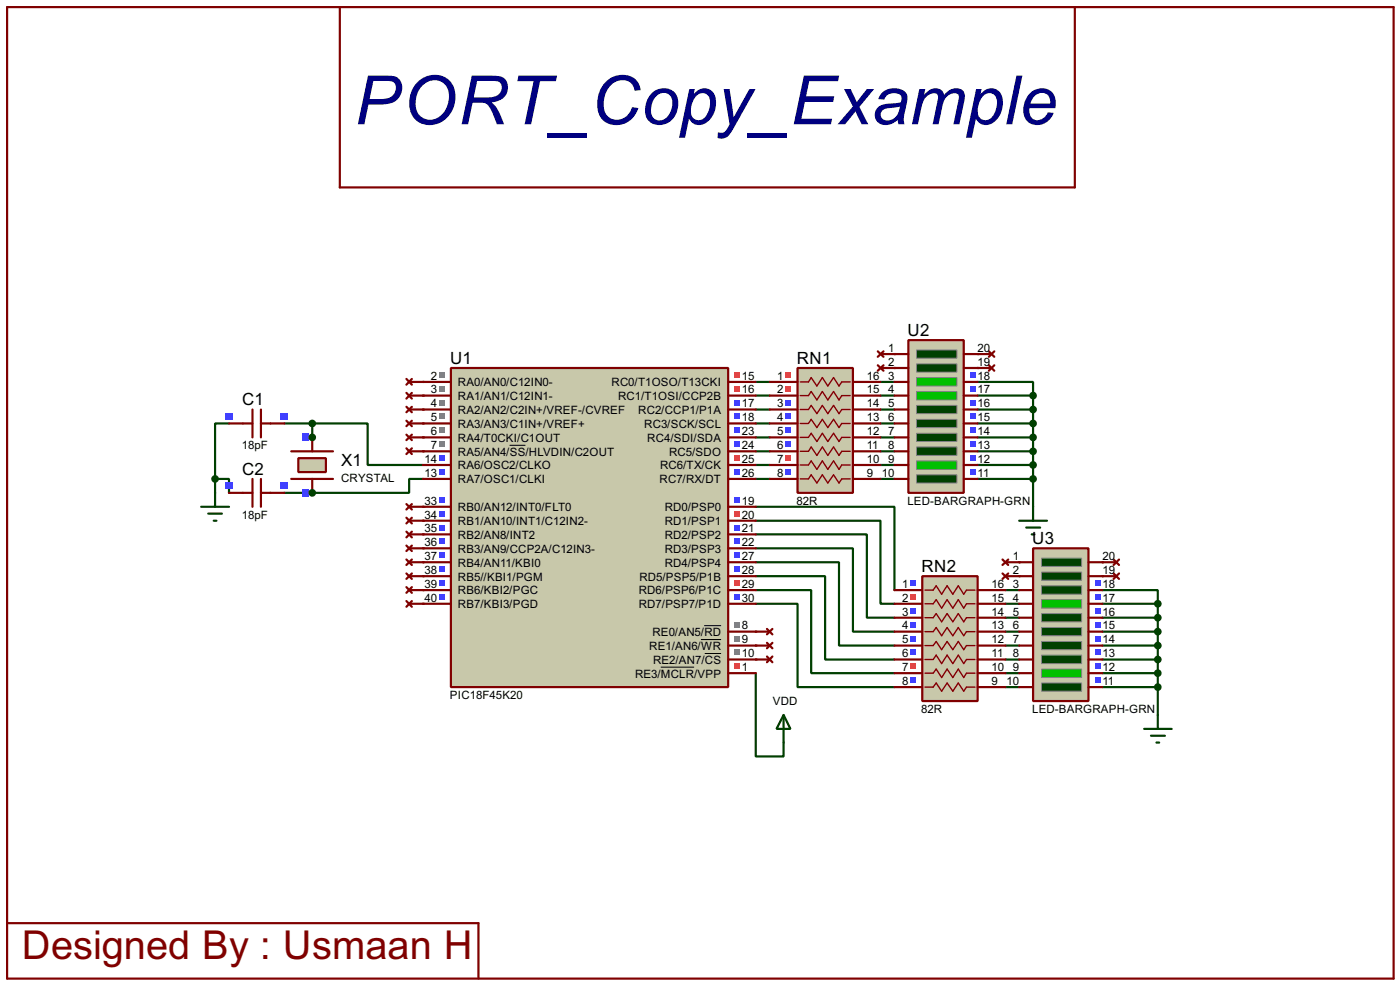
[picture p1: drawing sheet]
<svg xmlns="http://www.w3.org/2000/svg" width="256mm" height="180mm" viewBox="0 0 256 180" stroke-linecap="round" stroke-linejoin="round" font-family="sans-serif">
<path d="M189.3 72.4v20.4" fill="none" stroke="#004000" stroke-width=".4"/>
<g fill="#004000">
<circle cx="77.5" cy="80.1" r=".2"/>
<circle cx="77.5" cy="82.6" r=".2"/>
<circle cx="77.5" cy="92.8" r=".2"/>
<circle cx="77.5" cy="95.3" r=".2"/>
<circle cx="77.5" cy="97.8" r=".2"/>
<circle cx="77.5" cy="100.4" r=".2"/>
<circle cx="77.5" cy="102.9" r=".2"/>
<circle cx="77.5" cy="105.5" r=".2"/>
<circle cx="77.5" cy="108" r=".2"/>
<circle cx="77.5" cy="110.5" r=".2"/>
</g>
<path d="M138.5 69.9h2.5M138.5 77.5h2.5M138.5 80.1h2.5M138.5 82.6h2.5M138.5 85.1h2.5M138.5 87.7h2.5" fill="none" stroke="#004000" stroke-width=".4"/>
<g fill="#004000">
<circle cx="138.5" cy="115.6" r=".2"/>
<circle cx="138.5" cy="118.2" r=".2"/>
<circle cx="138.5" cy="120.7" r=".2"/>
</g>
<path d="M138.5 72.4h2.5M138.5 75h2.5M138.5 123.2v15.3h5.1v-2.6" fill="none" stroke="#004000" stroke-width=".4"/>
<g fill="#004000">
<circle cx="77.5" cy="69.9" r=".2"/>
<circle cx="77.5" cy="72.4" r=".2"/>
<circle cx="77.5" cy="75" r=".2"/>
<circle cx="77.5" cy="77.5" r=".2"/>
<circle cx="163.9" cy="64.8" r=".2"/>
<circle cx="163.9" cy="67.4" r=".2"/>
</g>
<path d="M161.3 69.9h2.6M161.3 72.4h2.6M161.3 75h2.6M161.3 77.5h2.6M161.3 80.1h2.6M161.3 82.6h2.6" fill="none" stroke="#004000" stroke-width=".4"/>
<g fill="#004000">
<circle cx="179.1" cy="64.8" r=".2"/>
<circle cx="179.1" cy="67.4" r=".2"/>
</g>
<g fill="none" stroke="#004000" stroke-width=".4">
<path d="M179.1 69.9h10.2v2.5h-10.2M179.1 75h10.2M179.1 77.5h10.2M138.5 92.8h25.4v15.2M138.5 95.3h22.8v15.2h2.6M138.5 97.8h20.3v15.3h5.1M161.3 85.1h2.6M161.3 87.7h2.6M179.1 80.1h10.2M179.1 82.6h10.2M179.1 85.1h10.2M179.1 87.7h10.2"/>
<path d="M138.5 100.4h17.8v15.2h7.6M138.5 102.9h15.2v15.3h10.2M138.5 105.5h12.7v15.2h12.7M138.5 108h10.1v15.2h15.3M138.5 110.5h7.6v15.3h17.8M212.1 110.5v20.4"/>
</g>
<g fill="#004000">
<circle cx="186.7" cy="102.9" r=".2"/>
<circle cx="186.7" cy="105.5" r=".2"/>
</g>
<path d="M184.2 108h2.5M184.2 110.5h2.5M184.2 113.1h2.5M184.2 115.6h2.5M184.2 118.2h2.5M184.2 120.7h2.5" fill="none" stroke="#004000" stroke-width=".4"/>
<g fill="#004000">
<circle cx="202" cy="102.9" r=".2"/>
<circle cx="202" cy="105.5" r=".2"/>
</g>
<path d="M202 108h10.1v2.5h-10.1M202 113.1h10.1M202 115.6h10.1M202 118.2h10.1M184.2 123.2h2.5M184.2 125.8h2.5M202 120.7h10.1M202 123.2h10.1M202 125.8h10.1" fill="none" stroke="#004000" stroke-width=".4"/>
<circle cx="57.2" cy="90.2" r=".2" fill="#004000"/>
<path d="M77.5 87.7h-2.5v2.5h-22.9" fill="none" stroke="#004000" stroke-width=".4"/>
<circle cx="57.2" cy="80.1" r=".2" fill="#004000"/>
<path d="M42 77.5h-2.6v10.2M52.1 77.5h5.1M57.2 77.5h10.2v7.6h10.1M57.2 77.5v2.6M39.4 87.7h2.6v2.5M39.4 87.7v2.5M143.6 130.9l1.2 2.5h-2.5zM143.6 130.9v5" fill="none" stroke="#004000" stroke-width=".4"/>
<path d="M1.3 1.3h254v177.8h-254zM62.3 1.3v33h134.6v-33M1.3 169h86.4v10.1" fill="none" stroke="#800000" stroke-width=".4"/>
<path d="M146.1 67.4h10.2v22.8h-10.2z" fill="#c8c8aa" stroke="#800000" stroke-width=".4"/>
<path d="M146.6 69.9h1.5l.5-.8 1.1 1.6 1-1.6 1 1.6 1-1.6 1 1.6 .5-.8h1.6M146.6 72.4h1.5l.5-.7 1.1 1.5 1-1.5 1 1.5 1-1.5 1 1.5 .5-.8h1.6M146.6 75h1.5l.5-.8 1.1 1.5 1-1.5 1 1.5 1-1.5 1 1.5 .5-.7h1.6M146.6 77.5h1.5l.5-.7 1.1 1.5 1-1.5 1 1.5 1-1.5 1 1.5 .5-.8h1.6M146.6 80.1h1.5l.5-.8 1.1 1.5 1-1.5 1 1.5 1-1.5 1 1.5 .5-.7h1.6M146.6 82.6h1.5l.5-.8 1.1 1.6 1-1.6 1 1.6 1-1.6 1 1.6 .5-.8h1.6M146.6 85.1h1.5l.5-.7 1.1 1.5 1-1.5 1 1.5 1-1.5 1 1.5 .5-.8h1.6M146.6 87.7h1.5l.5-.8 1.1 1.5 1-1.5 1 1.5 1-1.5 1 1.5 .5-.7h1.6" fill="none" stroke="#800000" stroke-width=".25"/>
<g fill="none" stroke="#800000" stroke-width=".4">
<path d="M141 69.9h5.1M141 72.4h5.1M141 75h5.1M141 77.5h5.1M156.3 69.9h5M156.3 72.4h5M156.3 75h5M156.3 77.5h5M141 80.1h5.1M141 82.6h5.1M141 85.1h5.1M141 87.7h5.1"/>
<path d="M156.3 80.1h5M156.3 82.6h5M156.3 85.1h5M156.3 87.7h5"/>
</g>
<g fill="#ff4040">
<path d="M143.9 68.1h1.1v1h-1.1z"/>
<path d="M143.9 70.7h1.1v1h-1.1z"/>
</g>
<g fill="#4040ff">
<path d="M143.9 73.2h1.1v1h-1.1z"/>
<path d="M143.9 75.7h1.1v1.1h-1.1z"/>
<path d="M143.9 78.3h1.1v1h-1.1z"/>
<path d="M143.9 80.8h1.1v1h-1.1z"/>
</g>
<path d="M143.9 83.4h1.1v1h-1.1z" fill="#ff4040"/>
<path d="M143.9 85.9h1.1v1h-1.1z" fill="#4040ff"/>
<path d="M186.7 95.3h5.1M188 96.6h2.6M189 97.8h.5M189.3 92.8v2.5" fill="none" stroke="#004000" stroke-width=".4"/>
<g fill="#004000" stroke="#004000" stroke-width=".4">
<circle cx="189.2" cy="72.4" r=".5"/>
<circle cx="189.2" cy="75" r=".5"/>
<circle cx="189.2" cy="77.5" r=".5"/>
<circle cx="189.2" cy="80.1" r=".5"/>
<circle cx="189.2" cy="82.6" r=".5"/>
<circle cx="189.2" cy="85.1" r=".5"/>
<circle cx="189.2" cy="87.7" r=".5"/>
</g>
<g fill="none" stroke="#800000" stroke-width=".4">
<path d="M74.5 69.4l1 1M74.5 71.9l1 1.1M74.5 74.5l1 1M74.5 77l1 1M74.5 79.6l1 1M75 69.9h2.5M75 72.4h2.5M75 75h2.5M75 77.5h2.5M75.5 69.4l-1 1M75.5 71.9l-1 1.1M75.5 74.5l-1 1"/>
<path d="M75.5 77l-1 1M75.5 79.6l-1 1M74.5 82.1l1 1M74.5 92.3l1 1M74.5 94.8l1 1M74.5 97.3l1 1.1M74.5 99.9l1 1M75 80.1h2.5M75 82.6h2.5M75 92.8h2.5M75 95.3h2.5M75 97.8h2.5"/>
<path d="M75.5 82.1l-1 1M75.5 92.3l-1 1M75.5 94.8l-1 1M75.5 97.3l-1 1.1M75.5 99.9l-1 1M74.5 102.4l1 1M74.5 105l1 1M74.5 107.5l1 1M74.5 110l1 1.1M75 100.4h2.5M75 102.9h2.5M75 105.5h2.5"/>
<path d="M75 108h2.5M75 110.5h2.5M75.5 102.4l-1 1M75.5 105l-1 1M75.5 107.5l-1 1M75.5 110l-1 1.1M138.5 115.6h2.5M138.5 118.2h2.5M140.5 115.1l1 1M140.5 117.7l1 1M141.5 115.1l-1 1M141.5 117.7l-1 1"/>
<path d="M138.5 120.7h2.5M140.5 120.2l1 1M141.5 120.2l-1 1"/>
</g>
<path d="M82.6 67.4h50.8v58.4h-50.8z" fill="#c8c8aa" stroke="#800000" stroke-width=".4"/>
<g fill="none" stroke="#800000" stroke-width=".4">
<path d="M77.5 69.9h5.1M77.5 77.5h5.1M77.5 72.4h5.1M77.5 75h5.1M133.4 69.9h5.1M133.4 77.5h5.1M133.4 72.4h5.1M133.4 75h5.1M77.5 80.1h5.1M77.5 82.6h5.1M77.5 85.1h5.1M77.5 87.7h5.1"/>
<path d="M77.5 92.8h5.1M77.5 95.3h5.1M77.5 97.8h5.1M133.4 80.1h5.1M133.4 82.6h5.1M133.4 85.1h5.1M133.4 87.7h5.1M133.4 92.8h5.1M133.4 95.3h5.1M133.4 97.8h5.1M77.5 100.4h5.1M77.5 102.9h5.1"/>
<path d="M77.5 105.5h5.1M77.5 108h5.1M77.5 110.5h5.1M133.4 100.4h5.1M133.4 102.9h5.1M133.4 105.5h5.1M133.4 108h5.1M133.4 110.5h5.1M133.4 115.6h5.1M133.4 118.2h5.1M133.4 120.7h5.1M133.4 123.2h5.1"/>
</g>
<path d="M93.4 81.5h2.9M128.4 117.1h3.7M129 114.5h3.1M129.1 119.6h3M121.1 122.1h6.1" fill="none" stroke="#000" stroke-width=".18"/>
<g fill="#808080">
<path d="M80.4 78.3h1.1v1h-1.1z"/>
<path d="M80.4 80.8h1.1v1h-1.1z"/>
</g>
<g fill="#4040ff">
<path d="M80.4 83.4h1.1v1h-1.1z"/>
<path d="M80.4 85.9h1.1v1h-1.1z"/>
<path d="M80.4 91h1.1v1h-1.1z"/>
<path d="M80.4 93.5h1.1v1h-1.1z"/>
<path d="M80.4 96.1h1.1v1h-1.1z"/>
<path d="M80.4 98.6h1.1v1h-1.1z"/>
<path d="M80.4 101.1h1.1v1.1h-1.1z"/>
<path d="M80.4 103.7h1.1v1h-1.1z"/>
<path d="M80.4 106.2h1.1v1h-1.1z"/>
<path d="M80.4 108.8h1.1v1h-1.1z"/>
</g>
<path d="M134.5 68.1h1.1v1h-1.1z" fill="#ff4040"/>
<g fill="#4040ff">
<path d="M134.5 75.7h1.1v1.1h-1.1z"/>
<path d="M134.5 78.3h1.1v1h-1.1z"/>
<path d="M134.5 80.8h1.1v1h-1.1z"/>
</g>
<path d="M134.5 83.4h1.1v1h-1.1z" fill="#ff4040"/>
<g fill="#4040ff">
<path d="M134.5 85.9h1.1v1h-1.1z"/>
<path d="M134.5 91h1.1v1h-1.1z"/>
</g>
<path d="M134.5 93.5h1.1v1h-1.1z" fill="#ff4040"/>
<g fill="#4040ff">
<path d="M134.5 96.1h1.1v1h-1.1z"/>
<path d="M134.5 98.6h1.1v1h-1.1z"/>
<path d="M134.5 101.1h1.1v1.1h-1.1z"/>
<path d="M134.5 103.7h1.1v1h-1.1z"/>
</g>
<path d="M134.5 106.2h1.1v1h-1.1z" fill="#ff4040"/>
<path d="M134.5 108.8h1.1v1h-1.1z" fill="#4040ff"/>
<g fill="#808080">
<path d="M134.5 113.8h1.1v1.1h-1.1z"/>
<path d="M134.5 116.4h1.1v1h-1.1z"/>
<path d="M134.5 118.9h1.1v1h-1.1z"/>
</g>
<g fill="#ff4040">
<path d="M134.5 121.5h1.1v1h-1.1z"/>
<path d="M134.5 70.7h1.1v1h-1.1z"/>
</g>
<path d="M134.5 73.2h1.1v1h-1.1z" fill="#4040ff"/>
<g fill="#808080">
<path d="M80.4 68.1h1.1v1h-1.1z"/>
<path d="M80.4 70.7h1.1v1h-1.1z"/>
<path d="M80.4 73.2h1.1v1h-1.1z"/>
<path d="M80.4 75.7h1.1v1.1h-1.1z"/>
</g>
<path d="M160.8 64.3l1.1 1M160.8 66.9l1.1 1M161.3 64.8h2.6M161.3 67.4h2.6M161.9 64.3l-1.1 1M161.9 66.9l-1.1 1M179.1 64.8h2.6M179.1 67.4h2.6M181.2 64.3l1 1M181.2 66.9l1 1M182.2 64.3l-1 1M182.2 66.9l-1 1" fill="none" stroke="#800000" stroke-width=".4"/>
<path d="M166.4 62.3h10.2v27.9h-10.2z" fill="#c8c8aa" stroke="#800000" stroke-width=".4"/>
<g fill="#004000" stroke="#808080" stroke-width=".18">
<path d="M167.9 64.1h7.4v1.5h-7.4z"/>
<path d="M167.9 66.6h7.4v1.5h-7.4z"/>
</g>
<g fill="#00c000" stroke="#808080" stroke-width=".18">
<path d="M167.9 69.1h7.4v1.6h-7.4z"/>
<path d="M167.9 71.7h7.4v1.5h-7.4z"/>
</g>
<g fill="#004000" stroke="#808080" stroke-width=".18">
<path d="M167.9 74.2h7.4v1.5h-7.4z"/>
<path d="M167.9 76.8h7.4v1.5h-7.4z"/>
<path d="M167.9 79.3h7.4v1.5h-7.4z"/>
<path d="M167.9 81.8h7.4v1.6h-7.4z"/>
</g>
<path d="M167.9 84.4h7.4v1.5h-7.4z" fill="#00c000" stroke="#808080" stroke-width=".18"/>
<path d="M167.9 86.9h7.4v1.5h-7.4z" fill="#004000" stroke="#808080" stroke-width=".18"/>
<g fill="none" stroke="#800000" stroke-width=".4">
<path d="M163.9 64.8h2.5M163.9 67.4h2.5M163.9 69.9h2.5M163.9 72.4h2.5M163.9 75h2.5M163.9 77.5h2.5M176.6 64.8h2.5M176.6 67.4h2.5M176.6 69.9h2.5M176.6 72.4h2.5M176.6 75h2.5M176.6 77.5h2.5"/>
<path d="M163.9 80.1h2.5M163.9 82.6h2.5M163.9 85.1h2.5M163.9 87.7h2.5M176.6 80.1h2.5M176.6 82.6h2.5M176.6 85.1h2.5M176.6 87.7h2.5"/>
</g>
<g fill="#4040ff">
<path d="M177.7 68.1h1v1h-1z"/>
<path d="M177.7 70.7h1v1h-1z"/>
<path d="M177.7 73.2h1v1h-1z"/>
<path d="M177.7 75.7h1v1.1h-1z"/>
<path d="M177.7 78.3h1v1h-1z"/>
<path d="M177.7 80.8h1v1h-1z"/>
<path d="M177.7 83.4h1v1h-1z"/>
<path d="M177.7 85.9h1v1h-1z"/>
</g>
<path d="M169 105.5h10.1v22.8h-10.1z" fill="#c8c8aa" stroke="#800000" stroke-width=".4"/>
<path d="M169.5 108h1.5l.5-.8 1 1.6 1-1.6 1.1 1.6 1-1.6 1 1.6 .5-.8h1.5M169.5 110.5h1.5l.5-.7 1 1.5 1-1.5 1.1 1.5 1-1.5 1 1.5 .5-.8h1.5M169.5 113.1h1.5l.5-.8 1 1.5 1-1.5 1.1 1.5 1-1.5 1 1.5 .5-.7h1.5M169.5 115.6h1.5l.5-.7 1 1.5 1-1.5 1.1 1.5 1-1.5 1 1.5 .5-.8h1.5M169.5 118.2h1.5l.5-.8 1 1.5 1-1.5 1.1 1.5 1-1.5 1 1.5 .5-.7h1.5M169.5 120.7h1.5l.5-.8 1 1.6 1-1.6 1.1 1.6 1-1.6 1 1.6 .5-.8h1.5M169.5 123.2h1.5l.5-.7 1 1.5 1-1.5 1.1 1.5 1-1.5 1 1.5 .5-.8h1.5M169.5 125.8h1.5l.5-.8 1 1.5 1-1.5 1.1 1.5 1-1.5 1 1.5 .5-.7h1.5" fill="none" stroke="#800000" stroke-width=".25"/>
<g fill="none" stroke="#800000" stroke-width=".4">
<path d="M163.9 108h5.1M163.9 110.5h5.1M163.9 113.1h5.1M163.9 115.6h5.1M163.9 118.2h5.1M179.1 108h5.1M179.1 110.5h5.1M179.1 113.1h5.1M179.1 115.6h5.1M179.1 118.2h5.1M163.9 120.7h5.1M163.9 123.2h5.1"/>
<path d="M163.9 125.8h5.1M179.1 120.7h5.1M179.1 123.2h5.1M179.1 125.8h5.1"/>
</g>
<path d="M166.8 106.2h1v1h-1z" fill="#4040ff"/>
<path d="M166.8 108.8h1v1h-1z" fill="#ff4040"/>
<g fill="#4040ff">
<path d="M166.8 111.3h1v1h-1z"/>
<path d="M166.8 113.8h1v1.1h-1z"/>
<path d="M166.8 116.4h1v1h-1z"/>
<path d="M166.8 118.9h1v1h-1z"/>
</g>
<path d="M166.8 121.5h1v1h-1z" fill="#ff4040"/>
<path d="M166.8 124h1v1h-1z" fill="#4040ff"/>
<path d="M209.6 133.4h5.1M210.9 134.7h2.5M211.9 135.9h.5M212.1 130.9v2.5" fill="none" stroke="#004000" stroke-width=".4"/>
<g fill="#004000" stroke="#004000" stroke-width=".4">
<circle cx="212.1" cy="110.5" r=".5"/>
<circle cx="212.1" cy="113.1" r=".5"/>
<circle cx="212.1" cy="115.6" r=".5"/>
<circle cx="212.1" cy="118.2" r=".5"/>
<circle cx="212.1" cy="120.7" r=".5"/>
<circle cx="212.1" cy="123.2" r=".5"/>
<circle cx="212.1" cy="125.8" r=".5"/>
</g>
<path d="M183.7 102.4l1 1M183.7 105l1 1M184.2 102.9h2.5M184.2 105.5h2.5M184.7 102.4l-1 1M184.7 105l-1 1M202 102.9h2.5M202 105.5h2.5M204 102.4l1 1M204 105l1 1M205 102.4l-1 1M205 105l-1 1" fill="none" stroke="#800000" stroke-width=".4"/>
<path d="M189.3 100.4h10.1v27.9h-10.1z" fill="#c8c8aa" stroke="#800000" stroke-width=".4"/>
<g fill="#004000" stroke="#808080" stroke-width=".18">
<path d="M190.8 102.2h7.4v1.5h-7.4z"/>
<path d="M190.8 104.7h7.4v1.5h-7.4z"/>
<path d="M190.8 107.2h7.4v1.6h-7.4z"/>
</g>
<path d="M190.8 109.8h7.4v1.5h-7.4z" fill="#00c000" stroke="#808080" stroke-width=".18"/>
<g fill="#004000" stroke="#808080" stroke-width=".18">
<path d="M190.8 112.3h7.4v1.5h-7.4z"/>
<path d="M190.8 114.9h7.4v1.5h-7.4z"/>
<path d="M190.8 117.4h7.4v1.5h-7.4z"/>
<path d="M190.8 119.9h7.4v1.6h-7.4z"/>
</g>
<path d="M190.8 122.5h7.4v1.5h-7.4z" fill="#00c000" stroke="#808080" stroke-width=".18"/>
<path d="M190.8 125h7.4v1.5h-7.4z" fill="#004000" stroke="#808080" stroke-width=".18"/>
<g fill="none" stroke="#800000" stroke-width=".4">
<path d="M186.7 102.9h2.6M186.7 105.5h2.6M186.7 108h2.6M186.7 110.5h2.6M186.7 113.1h2.6M186.7 115.6h2.6M186.7 118.2h2.6M199.4 102.9h2.6M199.4 105.5h2.6M199.4 108h2.6M199.4 110.5h2.6M199.4 113.1h2.6"/>
<path d="M199.4 115.6h2.6M199.4 118.2h2.6M186.7 120.7h2.6M186.7 123.2h2.6M186.7 125.8h2.6M199.4 120.7h2.6M199.4 123.2h2.6M199.4 125.8h2.6"/>
</g>
<g fill="#4040ff">
<path d="M200.6 106.2h1v1h-1z"/>
<path d="M200.6 108.8h1v1h-1z"/>
<path d="M200.6 111.3h1v1h-1z"/>
<path d="M200.6 113.8h1v1.1h-1z"/>
<path d="M200.6 116.4h1v1h-1z"/>
<path d="M200.6 118.9h1v1h-1z"/>
<path d="M200.6 121.5h1v1h-1z"/>
<path d="M200.6 124h1v1h-1z"/>
</g>
<path d="M53.4 82.6h7.6M53.4 87.7h7.6" fill="none" stroke="#800000" stroke-width=".4"/>
<path d="M54.7 83.9h5v2.5h-5z" fill="#c8c8aa" stroke="#800000" stroke-width=".4"/>
<path d="M57.2 80.1v2.5M57.2 87.7v2.5" fill="none" stroke="#800000" stroke-width=".4"/>
<g fill="#4040ff">
<path d="M55.3 79.4h1.3v1.3h-1.3z"/>
<path d="M55.3 89.6h1.3v1.3h-1.3z"/>
</g>
<path d="M42 77.5h4.3M46.3 75v5.1M47.8 75v5.1M47.8 77.5h4.3" fill="none" stroke="#800000" stroke-width=".4"/>
<g fill="#4040ff">
<path d="M41.3 75.6h1.3v1.3h-1.3z"/>
<path d="M51.5 75.6h1.3v1.3h-1.3z"/>
</g>
<path d="M42 90.2h4.3M46.3 87.7v5.1M47.8 87.7v5.1M47.8 90.2h4.3" fill="none" stroke="#800000" stroke-width=".4"/>
<g fill="#4040ff">
<path d="M41.3 88.3h1.3v1.3h-1.3z"/>
<path d="M51.5 88.3h1.3v1.3h-1.3z"/>
</g>
<g fill="#004000" stroke="#004000" stroke-width=".4">
<circle cx="57.2" cy="90.2" r=".5"/>
<circle cx="57.2" cy="80.1" r=".5"/>
<circle cx="39.4" cy="87.7" r=".5"/>
<circle cx="57.2" cy="77.5" r=".5"/>
</g>
<path d="M36.9 92.8h5.1M38.2 94h2.5M39.2 95.3h.5M39.4 90.2v2.6" fill="none" stroke="#004000" stroke-width=".4"/>
<text font-size="13.9" fill="#000080" x="65" y="22.8">PORT_Copy_Example</text>
<text font-size="8.2" fill="#800000" x="4" y="175.6">Designed By : Usmaan H</text>
<g font-size="3.5">
<text x="166.3" y="61.4">U2</text>
<text x="82.5" y="66.6">U1</text>
<text x="146" y="66.6">RN1</text>
<text x="44.4" y="74.1">C1</text>
<text x="44.4" y="86.9">C2</text>
<text x="62.5" y="85.3">X1</text>
<text x="189.1" y="99.6">U3</text>
<text x="168.8" y="104.7">RN2</text>
</g>
<g font-size="2.4">
<text x="162.7" y="64.4">1</text>
<text x="179.1" y="64.4">20</text>
<text x="78.9" y="69.5">2</text>
<text x="78.9" y="72">3</text>
<text x="83.9" y="70.7">RA0/AN0/C12IN0-</text>
<text x="112" y="70.7">RC0/T1OSO/T13CKI</text>
<text x="135.9" y="69.5">15</text>
<text x="135.9" y="72">16</text>
<text x="142.4" y="69.5">1</text>
<text x="142.4" y="72">2</text>
<text x="158.8" y="69.5">16</text>
<text x="158.8" y="72">15</text>
<text x="162.7" y="67">2</text>
<text x="162.7" y="69.5">3</text>
<text x="162.7" y="72">4</text>
<text x="179.1" y="67">19</text>
<text x="179.1" y="69.5">18</text>
<text x="179.1" y="72">17</text>
<text x="78.9" y="74.6">4</text>
<text x="78.9" y="77.1">5</text>
<text x="83.9" y="73.2">RA1/AN1/C12IN1-</text>
<text x="83.9" y="75.8">RA2/AN2/C2IN+/VREF-/CVREF</text>
<text x="113.2" y="73.2">RC1/T1OSI/CCP2B</text>
<text x="116.9" y="75.8">RC2/CCP1/P1A</text>
<text x="135.9" y="77.1">18</text>
<text x="135.9" y="74.6">17</text>
<text x="142.4" y="74.6">3</text>
<text x="142.4" y="77.1">4</text>
<text x="158.8" y="74.6">14</text>
<text x="158.8" y="77.1">13</text>
<text x="162.7" y="74.6">5</text>
<text x="162.7" y="77.1">6</text>
<text x="179.1" y="74.6">16</text>
<text x="179.1" y="77.1">15</text>
<text x="44.3" y="82.2">18pF</text>
<text x="78.9" y="79.7">6</text>
<text x="78.9" y="82.2">7</text>
<text x="83.9" y="80.8">RA4/T0CKI/C1OUT</text>
<text x="83.9" y="83.4">RA5/AN4/SS/HLVDIN/C2OUT</text>
<text x="83.9" y="78.3">RA3/AN3/C1IN+/VREF+</text>
<text x="118" y="78.3">RC3/SCK/SCL</text>
<text x="118.6" y="80.8">RC4/SDI/SDA</text>
<text x="122.6" y="83.4">RC5/SDO</text>
<text x="135.9" y="79.7">23</text>
<text x="135.9" y="82.2">24</text>
<text x="142.4" y="79.7">5</text>
<text x="142.4" y="82.2">6</text>
<text x="158.8" y="79.7">12</text>
<text x="158.8" y="82.2">11</text>
<text x="162.7" y="79.7">7</text>
<text x="162.7" y="82.2">8</text>
<text x="179.1" y="79.7">14</text>
<text x="179.1" y="82.2">13</text>
<text x="62.5" y="88.2">CRYSTAL</text>
<text x="77.8" y="84.7">14</text>
<text x="77.8" y="87.3">13</text>
<text x="83.9" y="85.9">RA6/OSC2/CLKO</text>
<text x="83.9" y="88.5">RA7/OSC1/CLKI</text>
<text x="120.8" y="88.5">RC7/RX/DT</text>
<text x="120.9" y="85.9">RC6/TX/CK</text>
<text x="135.9" y="84.7">25</text>
<text x="135.9" y="87.3">26</text>
<text x="142.4" y="84.7">7</text>
<text x="142.4" y="87.3">8</text>
<text x="158.8" y="84.7">10</text>
<text x="158.8" y="87.3">9</text>
<text x="161.6" y="87.3">10</text>
<text x="162.7" y="84.7">9</text>
<text x="179.1" y="84.7">12</text>
<text x="179.1" y="87.3">11</text>
<text x="44.3" y="95">18pF</text>
<text x="77.8" y="92.4">33</text>
<text x="77.8" y="94.9">34</text>
<text x="83.9" y="93.6">RB0/AN12/INT0/FLT0</text>
<text x="121.8" y="93.6">RD0/PSP0</text>
<text x="135.9" y="92.4">19</text>
<text x="135.9" y="94.9">20</text>
<text x="145.9" y="92.4">82R</text>
<text x="166.2" y="92.4">LED-BARGRAPH-GRN</text>
<text x="77.8" y="97.4">35</text>
<text x="77.8" y="100">36</text>
<text x="83.9" y="96.1">RB1/AN10/INT1/C12IN2-</text>
<text x="83.9" y="98.6">RB2/AN8/INT2</text>
<text x="83.9" y="101.2">RB3/AN9/CCP2A/C12IN3-</text>
<text x="121.8" y="96.1">RD1/PSP1</text>
<text x="121.8" y="98.6">RD2/PSP2</text>
<text x="121.8" y="101.2">RD3/PSP3</text>
<text x="135.9" y="97.4">21</text>
<text x="135.9" y="100">22</text>
<text x="77.8" y="102.5">37</text>
<text x="77.8" y="105.1">38</text>
<text x="77.8" y="107.6">39</text>
<text x="83.9" y="103.7">RB4/AN11/KBI0</text>
<text x="83.9" y="106.3">RB5//KBI1/PGM</text>
<text x="117.1" y="106.3">RD5/PSP5/P1B</text>
<text x="121.8" y="103.7">RD4/PSP4</text>
<text x="135.9" y="102.5">27</text>
<text x="135.9" y="105.1">28</text>
<text x="135.9" y="107.6">29</text>
<text x="165.3" y="107.6">1</text>
<text x="181.7" y="107.6">16</text>
<text x="185.6" y="102.5">1</text>
<text x="185.6" y="105.1">2</text>
<text x="185.6" y="107.6">3</text>
<text x="202" y="102.5">20</text>
<text x="202" y="105.1">19</text>
<text x="202" y="107.6">18</text>
<text x="77.8" y="110.1">40</text>
<text x="83.9" y="108.8">RB6/KBI2/PGC</text>
<text x="83.9" y="111.3">RB7/KBI3/PGD</text>
<text x="117" y="108.8">RD6/PSP6/P1C</text>
<text x="117" y="111.3">RD7/PSP7/P1D</text>
<text x="135.9" y="110.1">30</text>
<text x="165.3" y="110.1">2</text>
<text x="165.3" y="112.7">3</text>
<text x="181.7" y="110.1">15</text>
<text x="181.7" y="112.7">14</text>
<text x="185.6" y="110.1">4</text>
<text x="185.6" y="112.7">5</text>
<text x="202" y="110.1">17</text>
<text x="202" y="112.7">16</text>
<text x="118.9" y="119">RE1/AN6/WR</text>
<text x="119.5" y="116.4">RE0/AN5/RD</text>
<text x="135.9" y="115.2">8</text>
<text x="135.9" y="117.8">9</text>
<text x="165.3" y="115.2">4</text>
<text x="165.3" y="117.8">5</text>
<text x="181.7" y="115.2">13</text>
<text x="181.7" y="117.8">12</text>
<text x="185.6" y="115.2">6</text>
<text x="185.6" y="117.8">7</text>
<text x="202" y="115.2">15</text>
<text x="202" y="117.8">14</text>
<text x="116.3" y="124">RE3/MCLR/VPP</text>
<text x="119.6" y="121.5">RE2/AN7/CS</text>
<text x="135.9" y="120.3">10</text>
<text x="135.9" y="122.8">1</text>
<text x="165.3" y="120.3">6</text>
<text x="165.3" y="122.8">7</text>
<text x="165.3" y="125.4">8</text>
<text x="181.7" y="120.3">11</text>
<text x="181.7" y="122.8">10</text>
<text x="181.7" y="125.4">9</text>
<text x="184.4" y="125.4">10</text>
<text x="185.6" y="120.3">8</text>
<text x="185.6" y="122.8">9</text>
<text x="202" y="120.3">13</text>
<text x="202" y="122.8">12</text>
<text x="202" y="125.4">11</text>
<text x="82.4" y="128">PIC18F45K20</text>
<text x="141.6" y="129.1">VDD</text>
<text x="168.8" y="130.5">82R</text>
<text x="189.1" y="130.5">LED-BARGRAPH-GRN</text>
</g>
</svg>
